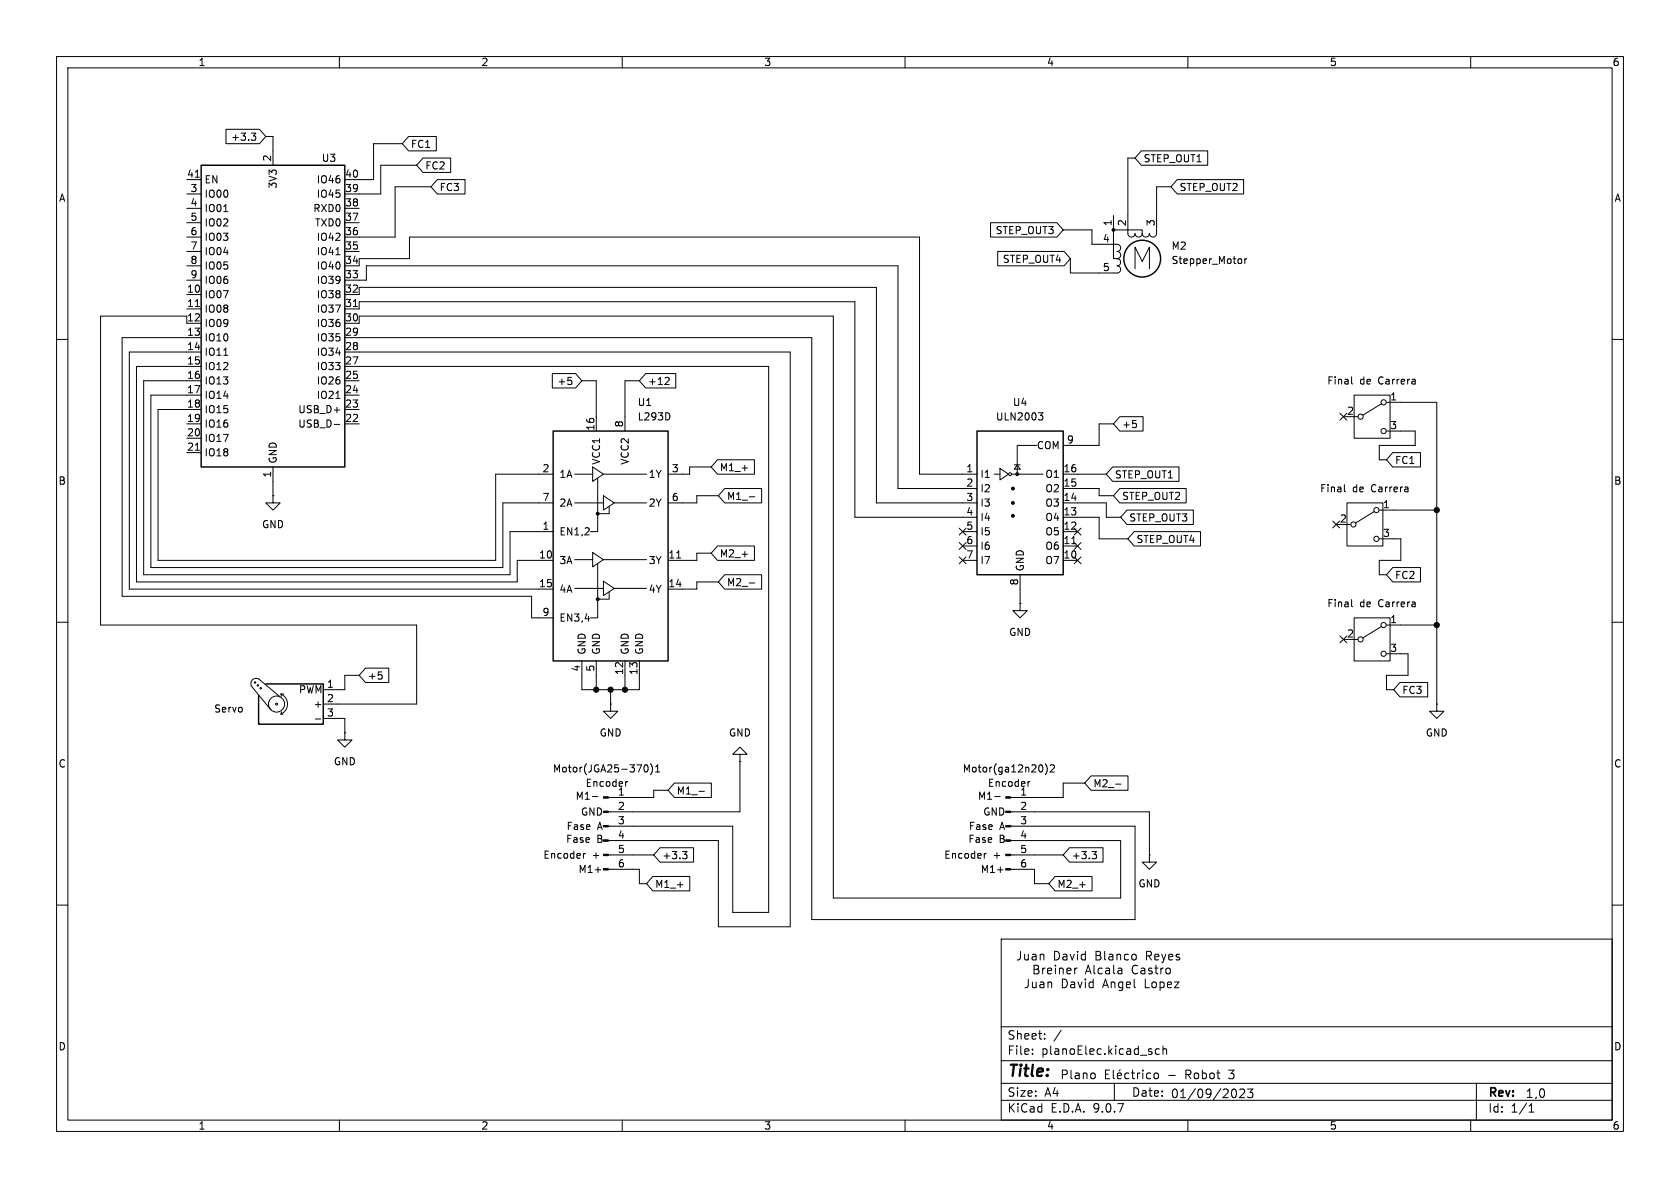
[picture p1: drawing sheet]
<svg xmlns="http://www.w3.org/2000/svg" width="297mm" height="210mm" viewBox="0 0 297 210" stroke-linecap="round" stroke-linejoin="round" font-family="sans-serif">
<g fill="none" stroke="#000" stroke-width=".18">
<path d="M10 10h277v190h-277zM12 12h273v186h-273zM60 10v2M110 10v2M160 10v2M210 10v2M260 10v2M33 31.8h2.6M33 34.3h2.6M33 36.8h2.6M33 39.4h2.6M34.5 31.3h.8"/>
<path d="M39.6 37.4h.7M39.9 22.9h6l1.1 1.2-1.1 1.3h-6zM44.4 23.5h.8l-.4 .5 .4 .1v.5l-.2 .2h-.4M47 24.1h1.3v5.1M61 36.8h2.5M61 39.4h2.5M71.1 25.4h-5.1v6.4h-5M72.2 24.1h4.9v2.6h-4.9l-1.1-1.3zM73.7 29.2h-6.4v5.1h-6.3M74.8 27.9h4.9v2.6h-4.9l-1.1-1.3zM76.2 33h-6.4v8.9h-8.8M77.3 31.7h4.9v2.6h-4.9l-1.1-1.3z"/>
<path d="M175.1 39.4h11.7l1.2 1.2-1.2 1.3h-11.7zM196.8 38.1v2.5M200.7 27.9h-1.3v13.4a.64 .64 0 0 0 .6 .6 .64 .64 0 0 0 .7-.6 .64 .64 0 0 0 .6 .6 .64 .64 0 0 0 .6-.6M201.8 26.7h11.7v2.5h-11.7l-1.1-1.3zM207 33h-2.5v8.3a.64 .64 0 0 1-.7 .6 .64 .64 0 0 1-.6-.6 .64 .64 0 0 1-.6 .6 .64 .64 0 0 1-.7-.6M208.1 31.7h11.8v2.6h-11.8l-1.1-1.3zM33 41.9h2.6M33 44.5h2.6M33 47h2.6M33 49.5h2.6M33 52.1h2.6M33 54.6h2.6"/>
<path d="M33 57.2h2.6M33 55.9h-15.2v54.6h55.9v14h-16.6M34.5 54.2h.8M35.6 59.7h-14v45.7h72.4v3.8h3.8M59.4 45h.7M61 47h2.5v-1.3h8.9v-3.8h90.2v41.9h10.1M61 52.1h2.5v-1.3h91.4v38.1h17.8M61 44.5h2.5M61 49.5h3.8v-2.5h93.9v39.4h14M61 54.6h2.5v-1.3h87.6v38.1h21.6M61 57.2h2.5v-1.3h83.8v102.9h50.8v-10.2h-19.4M61 59.7h82.5v102.9h57.2v-16.5h-22"/>
<path d="M62.5 54.2h.7M176.4 44.4h11.7l1.1 1.3-1.1 1.3h-11.7zM188 40.6h5v2.6h4.5a.64 .64 0 0 1 .6 .6 .64 .64 0 0 1-.6 .7 .63 .63 0 0 1 .6 .6 .63 .63 0 0 1-.6 .6M196.8 40.6v5.1h.7a.64 .64 0 0 1 .6 .7 .64 .64 0 0 1-.6 .6 .63 .63 0 0 1 .6 .6 .63 .63 0 0 1-.6 .7h-8.3v-2.6M196.8 40.6h5.1v.7M200.7 47.5v-3.8l1.2 2.5 1.3-2.5v3.8M219.3 45.7l.2 .3v.3l-.2 .3M220.1 45.7v.9M220.4 45.7l-.3 .3M10 60h2M33 74.9h2.6M33 77.5h2.6"/>
<path d="M34.5 79.6h.8M35.6 72.4h-7.7v26.7h59.7v-15.3h10.2M35.6 69.9h-8.9v30.4h62.2v-11.4h8.9M35.6 67.3h-10.2v34.3h64.8v-7.6h7.6M35.6 64.8h-11.5v38.1h67.3v-3.8h6.4M35.6 62.2h-12.7v41.9h74.9M39.6 62.8h.7M59.1 75h.9M59.4 70.4h.7M61 62.2h78.7v101.6h-12.7v-15.2h-19.5M61 64.8h74.9v96.5h-6.4v-15.2h-22M61 67.3h2.5"/>
<path d="M61 69.9h2.5M61 72.4h2.5M61 74.9h2.5M97.6 66h4.2l1.1 1.3-1.1 1.3h-4.2zM100.4 66.7h.6M101 67.3l.1 .1-.1 .5M102.9 67.3h2.5v8.9M113 67.3h-2.5v8.9M114.1 66h5.4v2.6h-5.4l-1.1-1.3zM117.8 66.7l.4 .1 .1 .3-.8 .9h.8M118.4 73.3v.6M183.3 78.7h-3.5v5.1"/>
<path d="M183.6 73h.8l-.5 .5 .4 .1 .1 .4-.3 .2h-.3M196.8 74.9h-2.5v3.8h-6.3M198 73.7h4.1v2.5h-4.1l-1.2-1.3zM200.3 74.3h.6M200.8 74.9l.1 .2-.1 .4M236.9 73.1l1.2 1.2M237.5 73.7h2.5M238.1 73.1l-1.2 1.2M238.9 66.6v1.1l.2 .2M239.4 69.9h6.3v7.6h-6.3zM244.2 71.4l-3.3 2M245.1 71.1h8.9v53.4"/>
<path d="M245.1 76.2h5.1v2.5h-6.4v2.6h1.3M285 60h2M33 80h2.6M48.3 87.6v1.3h1.2l-1.2 1.3-1.3-1.3h1.3M48.3 87.6h.1M48.3 82.6v5M101.6 83.8h3.2M101.6 88.9h5.1M101.6 98.9h3.2M104.8 82.6l1.9 1.2-1.9 1.3zM104.8 97.7l1.9 1.2-1.9 1.3zM105.7 84.6v9.4h-1.3"/>
<path d="M105.7 99.7v9.5h-1.3M106.7 87.6l1.9 1.3-1.9 1.3zM106.7 83.8h7.6M106.7 98.9h7.6M107.7 89.5v1.3h-2M108.6 88.9h5.7M119.6 98.6h.7M125.7 82.6h-3.8v1.2h-3.8M125.7 97.8h-2.5v1.3h-5.1M126.8 96.5h6.6v2.6h-6.6l-1.1-1.3zM126.8 81.3h6.6v2.5h-6.6l-1.1-1.2zM127 87.6h-3.8v1.3h-5.1"/>
<path d="M128.1 86.4h6.5v2.5h-6.5l-1.1-1.3zM132.5 87.8h.9M169.6 95.9l1.2 1.2M169.6 98.5l1.2 1.2M169.6 93.4l1.2 1.2M170.2 94h2.5M170.2 99.1h2.5M170.2 96.5h2.5M170.8 95.9l-1.2 1.2M170.8 98.5l-1.2 1.2M170.8 93.4l-1.2 1.2M175.8 83.8h1"/>
<path d="M176.8 82.8l1.5 1-1.5 1zM178.8 83.8h5.6M179.3 82.2h1M179.8 82.2l.5 .7h-1zM188 91.4h6.3v3.9h5.1M188 83.8h7.6M188 88.9h7.6v2.5h2.5M188 94h2.5M188 99.1h2.5M188 86.4h6.3v1.2h2.5M188 96.5h2.5M189.5 96.1h.7"/>
<path d="M189.9 93.4l1.2 1.2M189.9 98.5l1.2 1.2M189.9 95.9l1.2 1.2M191.1 93.4l-1.2 1.2M191.1 98.5l-1.2 1.2M191.1 95.9l-1.2 1.2M196.7 82.5h11.7v2.6h-11.7l-1.1-1.3zM198 86.4h11.7v2.5h-11.7l-1.2-1.3zM199.2 90.2h11.8v2.5h-11.8l-1.1-1.3zM200.5 94h11.7v2.5h-11.7l-1.1-1.2zM235.6 92.1l1.2 1.2M236.2 92.7h2.6"/>
<path d="M236.8 92.1l-1.2 1.2M237.7 85.7v1.1l.2 .1M238.1 88.9h6.4v7.6h-6.4zM243 90.4l-3.4 2.1M243.8 90.2h10.2M243.8 95.3h3.8v3.8h-3.8v2.5h1.3M246.2 80h4.9v2.6h-4.9l-1.1-1.3zM10 110h2M63.5 119.4h-2.5v2.5h-3.9M64.6 118.1h4.1v2.6h-4.1l-1.1-1.3zM66.9 118.8h.6M67.4 119.3l.2 .2-.2 .5"/>
<path d="M101.6 104h5.1M102.9 116.8v5.1h10.1v-5.1M105.4 116.8v5.1M106.7 102.7l1.9 1.3-1.9 1.3zM107.7 104.6v1.3h-2M108.6 104h5.7M110.5 116.8v5.1M127 102.9h-3.8v1.2h-5.1M128.1 101.6h6.5v2.5h-6.5l-1.1-1.2zM132.5 103.1h.9M180.3 106.7v1.3h1.3l-1.3 1.2-1.2-1.2h1.2M180.3 106.7h.1"/>
<path d="M180.3 101.6v5.1M236.9 112.4l1.2 1.2M237.5 113h2.5M238.1 112.4l-1.2 1.2M238.9 106v1.1l.2 .2M239.4 109.2h6.3v7.6h-6.3zM244.2 110.7l-3.3 2.1M245.1 110.5h8.9M245.1 115.6h3.8v3.8h-3.8v2.5h1.3M246.2 100.3h4.9v2.6h-4.9l-1.1-1.3zM285 110h2M49.5 123.2l-3.8-3.2a.94 .94 0 0 0-1.1 .2 .94 .94 0 0 0-.1 1.1l3.4 4.2"/>
<path d="M49.7 122.7a1.93 1.93 0 0 1 1.1 1.8 1.93 1.93 0 0 1-1.1 1.7M49.7 122.7h.5M49.7 122.7l.1 .4M49.7 126.2h.3M49.8 125.9l-.1 .3M55.8 127.1h.9M57.1 127h3.9v2.5M61 129.5v1.3h1.2l-1.2 1.3-1.3-1.3h1.3M61 129.5h.1M107.9 124.5v1.2h1.3l-1.3 1.3-1.2-1.3h1.2M107.9 124.5h.1M107.9 121.9v2.6"/>
<path d="M111 138.2l-.4 .2M114 135.3l.1-.1a.68 .68 0 0 1 .5 .6 .68 .68 0 0 1-.5 .7l-.1-.2-.2-.3zM115 135a1.46 1.46 0 0 1 0 2M115.9 136.5h.7M115.9 135.6l.4-.4v1.3M118.1 139.7h-2.5v1.3h-8.1M119.2 138.4h6.6v2.6h-6.6l-1.1-1.3zM123.6 139.9h.9M130.8 133.4h1.3l-1.3-1.3-1.3 1.3h1.3v1.2M130.8 134.6h.1M130.8 134.6v8.9h-23.3M182.1 138.2l-.4 .2"/>
<path d="M184.2 135.3l.2 .4-.2 .7M184.8 135a1.46 1.46 0 0 1 0 2M185.7 135.3l.5-.1 .2 .4-.8 .9h.8M191.8 138.4h-3.8v2.6h-9.3M192.9 137.2h6.5v2.5h-6.5l-1.1-1.3zM197.2 138.6h1M247.5 120.6h4.9v2.6h-4.9l-1.1-1.3zM254 124.5v1.2h1.3l-1.3 1.3-1.3-1.3h1.3M254 124.5h.1M103.5 150.9l-.4 .2M104.7 140.8h1M107.5 153.7h5.5v2.5h1.3"/>
<path d="M107.5 151.1h8.1M115.4 154.9h6.5v2.6h-6.5l-1.1-1.3zM116.7 149.9h5.9v2.5h-5.9l-1.1-1.3zM120.7 150.5h.8l-.5 .5 .4 .1 .1 .5-.3 .2h-.4M174.4 150.9l-.4 .2M175.9 140.8h.9M178.7 143.5h24.5v7.6M178.7 151.1h9.3M178.7 153.7h4.2v2.5h2.5M186.5 154.9h6.6v2.6h-6.6l-1.1-1.3zM189.1 149.9h5.9v2.5h-5.9l-1.1-1.3zM193.1 150.5h.7l-.4 .5 .4 .1v.5l-.2 .2h-.4"/>
<path d="M203.2 151.1v1.3h1.3l-1.3 1.3-1.3-1.3h1.3M203.2 151.1h.1M10 160h2M177 166h108v32h-108zM190 171.1v1.1M190.4 171.1l-.3 .1-.1 .2M198.3 171.2v1M198.3 172.1l-.1 .1M198.3 171.5l-.1 .1M200.7 168.8l.2 .2v.4l-.2 .2M285 160h2M60 198v2"/>
<path d="M110 198v2M160 198v2M177 194.5h108M177 191.5h108M177 187.5h108M177 181.5h108M182.5 186.3v.1M182.5 185.5v.1M184.7 183.6v.1M184.7 182.8v.1M187.6 182.1l-1.3 2M193.3 189.7l.3 .3v.4l-.3 .3"/>
<path d="M195.4 189.9h.5M196.2 189.2h-.8v1.5h.8M196.8 189.2v1.3l.2 .2M197 191.5v3M197.5 190.2l.8-.2-.1-.3h-.4l-.3 .2 .1 .7h.6M198 189.1l-.2 .2M199.6 189.7h-.5l-.3 .3v.4l.2 .2h.6M200 189.7h.6M200.2 189.2v1.3l.4 .2M201.1 189.7v1M201.5 189.7h-.3l-.1 .3M202 189.2v.1"/>
<path d="M202 189.7v1M203.4 189.7h-.4l-.3 .3v.4l.1 .2h.6M204.1 189.7h.4l.3 .3v.4l-.3 .3-.4-.1-.1-.2v-.4zM205 185.5l-.5-.1-.3 .3v.4l.2 .2h.6M205.6 185.5l.2-.1 .4 .1v.9M205.6 184.9v1.5M210 198v2M218.1 192.5a.83 .83 0 0 1 .6 .7 .83 .83 0 0 1-.3 .8h-.3M219.2 192.7l.5-.2 .3 .2v.2l-.9 1.1h.9M220.5 192.5h1l-.5 .6 .4 .1v.7l-.2 .1h-.4l-.3-.1M260 198v2M261 191.5v6.5"/>
<path d="M270.3 196.6h.9M270.6 195.3l-.3 .2M270.7 195.1v1.5"/>
<circle cx="240.5" cy="73.7" r=".46"/>
<circle cx="244.6" cy="76.2" r=".46"/>
<circle cx="244.6" cy="71.1" r=".46"/>
<circle cx="178.6" cy="83.8" r=".25"/>
<circle cx="239.3" cy="92.7" r=".46"/>
<circle cx="243.3" cy="95.3" r=".46"/>
<circle cx="243.3" cy="90.2" r=".46"/>
<circle cx="240.5" cy="113" r=".46"/>
<circle cx="244.6" cy="115.6" r=".46"/>
<circle cx="244.6" cy="110.5" r=".46"/>
<circle cx="45.1" cy="120.7" r=".13"/>
<circle cx="45.6" cy="121.2" r=".13"/>
<circle cx="46.1" cy="121.7" r=".13"/>
<circle cx="48.9" cy="124.5" r=".18"/>
<circle cx="48.9" cy="124.5" r="1.42"/>
</g>
<g fill="#000" stroke="#000" stroke-width=".18">
<path d="M106.7 140.8h.8v.3h-.8zM106.7 143.4h.8v.2h-.8zM106.7 145.9h.8v.3h-.8zM106.7 148.5h.8v.2h-.8zM106.7 151h.8v.3h-.8zM106.7 153.5h.8v.3h-.8zM177.8 140.8h.9v.3h-.9zM177.8 143.4h.9v.2h-.9zM177.8 145.9h.9v.3h-.9zM177.8 148.5h.9v.2h-.9zM177.8 151h.9v.3h-.9zM177.8 153.5h.9v.3h-.9z"/>
<circle cx="196.8" cy="40.6" r=".25"/>
<circle cx="105.7" cy="90.8" r=".25"/>
<circle cx="179.1" cy="86.4" r=".25"/>
<circle cx="179.1" cy="88.9" r=".25"/>
<circle cx="179.1" cy="91.2" r=".25"/>
<circle cx="179.8" cy="83.8" r=".25"/>
<circle cx="254" cy="90.2" r=".46"/>
<circle cx="105.7" cy="105.9" r=".25"/>
<circle cx="254" cy="110.5" r=".46"/>
<circle cx="105.4" cy="121.9" r=".46"/>
<circle cx="107.9" cy="121.9" r=".46"/>
<circle cx="110.5" cy="121.9" r=".46"/>
</g>
<g fill="none" stroke="#000" stroke-width=".25">
<path d="M35.6 29.2h25.4v53.4h-25.4zM97.8 76.2h20.3v40.6h-20.3zM172.7 76.2h15.3v25.4h-15.3zM47 120.9h10.1v7.1h-11.4v-5.1"/>
<circle cx="201.9" cy="45.7" r="3.3"/>
</g>
<text font-size="2.8" x="178" y="190.9">Title:</text>
<g font-size="2.1">
<text x="179.5" y="170">Juan</text>
<text x="182.4" y="172.4">Breiner</text>
<text x="186.1" y="170">David</text>
<text x="191.8" y="172.4">Alcala</text>
<text x="193.6" y="170">Blanco</text>
<text x="200.1" y="172.4">Castro</text>
<text x="202.7" y="170">Reyes</text>
<text x="180.9" y="174.9">Juan</text>
<text x="187.5" y="174.9">David</text>
<text x="195" y="174.9">Angel</text>
<text x="202.5" y="174.9">Lopez</text>
<text x="178" y="184">Sheet:</text>
<text x="178" y="186.7">File:</text>
<text x="184.1" y="186.7">planoElec.kicad_sch</text>
<text x="187.4" y="191">Plano</text>
<text x="206.5" y="191">-</text>
<text x="209.7" y="191">Robot</text>
<text x="217.5" y="191">3</text>
<text x="178" y="196.9">KiCad</text>
<text x="178" y="194.1">Size:</text>
<text x="184.7" y="194.1">A4</text>
<text x="185.7" y="196.9">E.D.A.</text>
<text x="193.3" y="196.9">9.0.7</text>
<text x="200" y="194.1">Date:</text>
<text x="206.9" y="194.3">01/09/2023</text>
<text x="263" y="194.3">Rev:</text>
<text x="263" y="196.9">Id:</text>
<text x="267.1" y="196.9">1/1</text>
<text x="269.6" y="194.3">1,0</text>
</g>
<g font-size="1.8">
<text x="35" y="11.9">1</text>
<text x="85" y="11.9">2</text>
<text x="135" y="11.9">3</text>
<text x="185" y="11.9">4</text>
<text x="235" y="11.9">5</text>
<text x="285" y="11.9">6</text>
<text x="40.8" y="25.1">+3.3</text>
<text x="48" y="28.6" transform="rotate(-90 48 28.6)">2</text>
<text x="56.8" y="28.8">U3</text>
<text x="72.5" y="26.4">FC1</text>
<text x="202.1" y="28.9">STEP_OUT1</text>
<text x="10.3" y="35.9">A</text>
<text x="33" y="31.5">41</text>
<text x="33.6" y="34">3</text>
<text x="36.1" y="32.6">EN</text>
<text x="36.1" y="35.2">IO00</text>
<text x="49.1" y="33.4" transform="rotate(-90 49.1 33.4)">3V3</text>
<text x="55.9" y="32.6">IO46</text>
<text x="55.9" y="35.2">IO45</text>
<text x="60.9" y="31.5">40</text>
<text x="60.9" y="34">39</text>
<text x="75.1" y="30.2">FC2</text>
<text x="77.6" y="34">FC3</text>
<text x="208.4" y="34">STEP_OUT2</text>
<text x="285.3" y="35.9">A</text>
<text x="33.6" y="36.6">4</text>
<text x="33.6" y="39.1">5</text>
<text x="33.6" y="41.7">6</text>
<text x="36.1" y="37.7">IO01</text>
<text x="36.1" y="40.2">IO02</text>
<text x="55.3" y="37.7">RXD0</text>
<text x="55.6" y="40.2">TXD0</text>
<text x="60.9" y="36.6">38</text>
<text x="60.9" y="39.1">37</text>
<text x="60.9" y="41.7">36</text>
<text x="175.9" y="41.6">STEP_OUT3</text>
<text x="196.6" y="40.1" transform="rotate(-90 196.6 40.1)">1</text>
<text x="199.1" y="40.1" transform="rotate(-90 199.1 40.1)">2</text>
<text x="204.2" y="40.1" transform="rotate(-90 204.2 40.1)">3</text>
<text x="33.6" y="44.2">7</text>
<text x="33.6" y="46.7">8</text>
<text x="36.1" y="42.8">IO03</text>
<text x="36.1" y="45.3">IO04</text>
<text x="36.1" y="47.9">IO05</text>
<text x="55.9" y="42.8">IO42</text>
<text x="55.9" y="45.3">IO41</text>
<text x="55.9" y="47.9">IO40</text>
<text x="60.9" y="44.2">35</text>
<text x="60.9" y="46.7">34</text>
<text x="177.2" y="46.7">STEP_OUT4</text>
<text x="194.9" y="42.9">4</text>
<text x="207" y="44.3">M2</text>
<text x="207" y="46.9">Stepper_Motor</text>
<text x="33" y="51.8">10</text>
<text x="33.6" y="49.3">9</text>
<text x="36.1" y="50.4">IO06</text>
<text x="36.1" y="52.9">IO07</text>
<text x="55.9" y="50.4">IO39</text>
<text x="55.9" y="52.9">IO38</text>
<text x="60.9" y="49.3">33</text>
<text x="60.9" y="51.8">32</text>
<text x="194.9" y="48">5</text>
<text x="33" y="54.4">11</text>
<text x="33" y="56.9">12</text>
<text x="33" y="59.4">13</text>
<text x="36.1" y="55.5">IO08</text>
<text x="36.1" y="58">IO09</text>
<text x="55.9" y="55.5">IO37</text>
<text x="55.9" y="58">IO36</text>
<text x="60.9" y="54.4">31</text>
<text x="60.9" y="56.9">30</text>
<text x="60.9" y="59.4">29</text>
<text x="33" y="62">14</text>
<text x="33" y="64.5">15</text>
<text x="36.1" y="60.6">IO10</text>
<text x="36.1" y="63.1">IO11</text>
<text x="36.1" y="65.6">IO12</text>
<text x="55.9" y="60.6">IO35</text>
<text x="55.9" y="63.1">IO34</text>
<text x="55.9" y="65.6">IO33</text>
<text x="60.9" y="62">28</text>
<text x="60.9" y="64.5">27</text>
<text x="33" y="67.1">16</text>
<text x="33" y="69.6">17</text>
<text x="36.1" y="68.2">IO13</text>
<text x="36.1" y="70.7">IO14</text>
<text x="55.9" y="68.2">IO26</text>
<text x="55.9" y="70.7">IO21</text>
<text x="60.9" y="67.1">25</text>
<text x="60.9" y="69.6">24</text>
<text x="98.5" y="68.3">+5</text>
<text x="112.6" y="72">U1</text>
<text x="114.5" y="68.3">+12</text>
<text x="179" y="72">U4</text>
<text x="234.5" y="68.2">Final</text>
<text x="240.4" y="68.2">de</text>
<text x="243.8" y="68.2">Carrera</text>
<text x="245.7" y="70.9">1</text>
<text x="33" y="72.1">18</text>
<text x="33" y="74.7">19</text>
<text x="33" y="77.2">20</text>
<text x="36.1" y="73.3">IO15</text>
<text x="36.1" y="75.8">IO16</text>
<text x="52.6" y="73.3">USB_D+</text>
<text x="52.6" y="75.8">USB_D-</text>
<text x="60.9" y="72.1">23</text>
<text x="60.9" y="74.7">22</text>
<text x="105.2" y="76.2" transform="rotate(-90 105.2 76.2)">16</text>
<text x="110.2" y="75.6" transform="rotate(-90 110.2 75.6)">8</text>
<text x="112.6" y="74.5">L293D</text>
<text x="176" y="74.5">ULN2003</text>
<text x="198.3" y="75.9">+5</text>
<text x="238.1" y="73.4">2</text>
<text x="245.7" y="75.9">3</text>
<text x="33" y="79.8">21</text>
<text x="36.1" y="78.3">IO17</text>
<text x="36.1" y="80.9">IO18</text>
<text x="49.1" y="82" transform="rotate(-90 49.1 82)">GND</text>
<text x="95.8" y="83.6">2</text>
<text x="106.3" y="82.3" transform="rotate(-90 106.3 82.3)">VCC1</text>
<text x="111.4" y="82.3" transform="rotate(-90 111.4 82.3)">VCC2</text>
<text x="118.7" y="83.6">3</text>
<text x="127.2" y="83.5">M1_+</text>
<text x="170.7" y="83.6">1</text>
<text x="183.2" y="79.6">COM</text>
<text x="187.9" y="83.6">16</text>
<text x="188.5" y="78.5">9</text>
<text x="246.5" y="82.2">FC1</text>
<text x="10.3" y="85.9">B</text>
<text x="48" y="84.5" transform="rotate(-90 48 84.5)">1</text>
<text x="95.8" y="88.6">7</text>
<text x="98.8" y="84.7">1A</text>
<text x="98.8" y="89.8">2A</text>
<text x="114.6" y="84.7">1Y</text>
<text x="114.6" y="89.8">2Y</text>
<text x="118.7" y="88.6">6</text>
<text x="128.4" y="88.6">M1_-</text>
<text x="170.7" y="86.1">2</text>
<text x="170.7" y="88.6">3</text>
<text x="173.2" y="84.7">I1</text>
<text x="173.2" y="87.2">I2</text>
<text x="173.2" y="89.8">I3</text>
<text x="184.7" y="84.7">O1</text>
<text x="184.7" y="87.2">O2</text>
<text x="184.7" y="89.8">O3</text>
<text x="187.9" y="86.1">15</text>
<text x="187.9" y="88.6">14</text>
<text x="197" y="84.8">STEP_OUT1</text>
<text x="198.3" y="88.6">STEP_OUT2</text>
<text x="233.3" y="87.2">Final</text>
<text x="239.1" y="87.2">de</text>
<text x="242.5" y="87.2">Carrera</text>
<text x="244.4" y="89.9">1</text>
<text x="285.3" y="85.9">B</text>
<text x="46.2" y="93.6">GND</text>
<text x="95.8" y="93.7">1</text>
<text x="98.8" y="94.8">EN1,2</text>
<text x="170.7" y="91.2">4</text>
<text x="170.7" y="93.7">5</text>
<text x="173.2" y="92.3">I4</text>
<text x="173.2" y="94.8">I5</text>
<text x="184.7" y="92.3">O4</text>
<text x="184.7" y="94.8">O5</text>
<text x="187.9" y="91.2">13</text>
<text x="187.9" y="93.7">12</text>
<text x="199.5" y="92.4">STEP_OUT3</text>
<text x="236.8" y="92.5">2</text>
<text x="244.4" y="95">3</text>
<text x="95.2" y="98.8">10</text>
<text x="98.8" y="99.9">3A</text>
<text x="114.6" y="99.9">3Y</text>
<text x="118.1" y="98.8">11</text>
<text x="127.2" y="98.7">M2_+</text>
<text x="170.7" y="96.3">6</text>
<text x="170.7" y="98.8">7</text>
<text x="173.2" y="97.4">I6</text>
<text x="173.2" y="99.9">I7</text>
<text x="181.2" y="101.1" transform="rotate(-90 181.2 101.1)">GND</text>
<text x="184.7" y="97.4">O6</text>
<text x="184.7" y="99.9">O7</text>
<text x="187.9" y="96.3">11</text>
<text x="187.9" y="98.8">10</text>
<text x="200.8" y="96.2">STEP_OUT4</text>
<text x="95.2" y="103.9">15</text>
<text x="98.8" y="105">4A</text>
<text x="114.6" y="105">4Y</text>
<text x="118.1" y="103.9">14</text>
<text x="128.4" y="103.8">M2_-</text>
<text x="180.1" y="103.6" transform="rotate(-90 180.1 103.6)">8</text>
<text x="234.5" y="107.5">Final</text>
<text x="240.4" y="107.5">de</text>
<text x="243.8" y="107.5">Carrera</text>
<text x="246.5" y="102.6">FC2</text>
<text x="95.8" y="109">9</text>
<text x="98.8" y="110.1">EN3,4</text>
<text x="178.3" y="112.6">GND</text>
<text x="238.1" y="112.8">2</text>
<text x="245.7" y="110.2">1</text>
<text x="102.6" y="118.8" transform="rotate(-90 102.6 118.8)">4</text>
<text x="103.7" y="115.8" transform="rotate(-90 103.7 115.8)">GND</text>
<text x="105.2" y="118.8" transform="rotate(-90 105.2 118.8)">5</text>
<text x="106.3" y="115.8" transform="rotate(-90 106.3 115.8)">GND</text>
<text x="110.2" y="119.4" transform="rotate(-90 110.2 119.4)">12</text>
<text x="111.4" y="115.8" transform="rotate(-90 111.4 115.8)">GND</text>
<text x="112.8" y="119.4" transform="rotate(-90 112.8 119.4)">13</text>
<text x="113.9" y="115.8" transform="rotate(-90 113.9 115.8)">GND</text>
<text x="245.7" y="115.3">3</text>
<text x="52.7" y="122.8">PWM</text>
<text x="55.3" y="125.3">+</text>
<text x="57.7" y="121.7">1</text>
<text x="57.7" y="124.2">2</text>
<text x="64.9" y="120.3">+5</text>
<text x="247.8" y="122.9">FC3</text>
<text x="37.8" y="126.2">Servo</text>
<text x="57.7" y="126.7">3</text>
<text x="105.9" y="130.4">GND</text>
<text x="128.8" y="130.4">GND</text>
<text x="252" y="130.4">GND</text>
<text x="10.3" y="135.9">C</text>
<text x="58.9" y="135.5">GND</text>
<text x="97.7" y="136.8">Motor(JGA25-370)1</text>
<text x="170.1" y="136.8">Motor(ga12n20)2</text>
<text x="285.3" y="135.9">C</text>
<text x="101.7" y="141.6">M1-</text>
<text x="103.4" y="139.3">Encoder</text>
<text x="109.1" y="140.7">1</text>
<text x="109.1" y="143.3">2</text>
<text x="119.5" y="140.7">M1_-</text>
<text x="172.8" y="141.6">M1-</text>
<text x="174.6" y="139.3">Encoder</text>
<text x="180.3" y="140.7">1</text>
<text x="180.3" y="143.3">2</text>
<text x="193.2" y="139.4">M2_-</text>
<text x="100" y="149.2">Fase</text>
<text x="100.1" y="146.9">Fase</text>
<text x="102.6" y="144.4">GND</text>
<text x="105.5" y="149.2">B</text>
<text x="105.6" y="146.9">A</text>
<text x="109.1" y="145.8">3</text>
<text x="109.1" y="148.3">4</text>
<text x="171.1" y="149.2">Fase</text>
<text x="171.2" y="146.9">Fase</text>
<text x="173.7" y="144.4">GND</text>
<text x="176.6" y="149.2">B</text>
<text x="176.7" y="146.9">A</text>
<text x="180.3" y="145.8">3</text>
<text x="180.3" y="148.3">4</text>
<text x="96" y="152">Encoder</text>
<text x="102.2" y="154.5">M1+</text>
<text x="104.7" y="152">+</text>
<text x="109.1" y="150.9">5</text>
<text x="109.1" y="153.4">6</text>
<text x="117" y="152.1">+3.3</text>
<text x="166.8" y="152">Encoder</text>
<text x="173.3" y="154.5">M1+</text>
<text x="175.6" y="152">+</text>
<text x="180.3" y="150.9">5</text>
<text x="180.3" y="153.4">6</text>
<text x="189.4" y="152.1">+3.3</text>
<text x="115.7" y="157.2">M1_+</text>
<text x="186.8" y="157.2">M2_+</text>
<text x="201.2" y="157.1">GND</text>
<text x="10.3" y="185.9">D</text>
<text x="285.3" y="185.9">D</text>
<text x="35" y="199.9">1</text>
<text x="85" y="199.9">2</text>
<text x="135" y="199.9">3</text>
<text x="185" y="199.9">4</text>
<text x="235" y="199.9">5</text>
<text x="285" y="199.9">6</text>
</g>
</svg>
